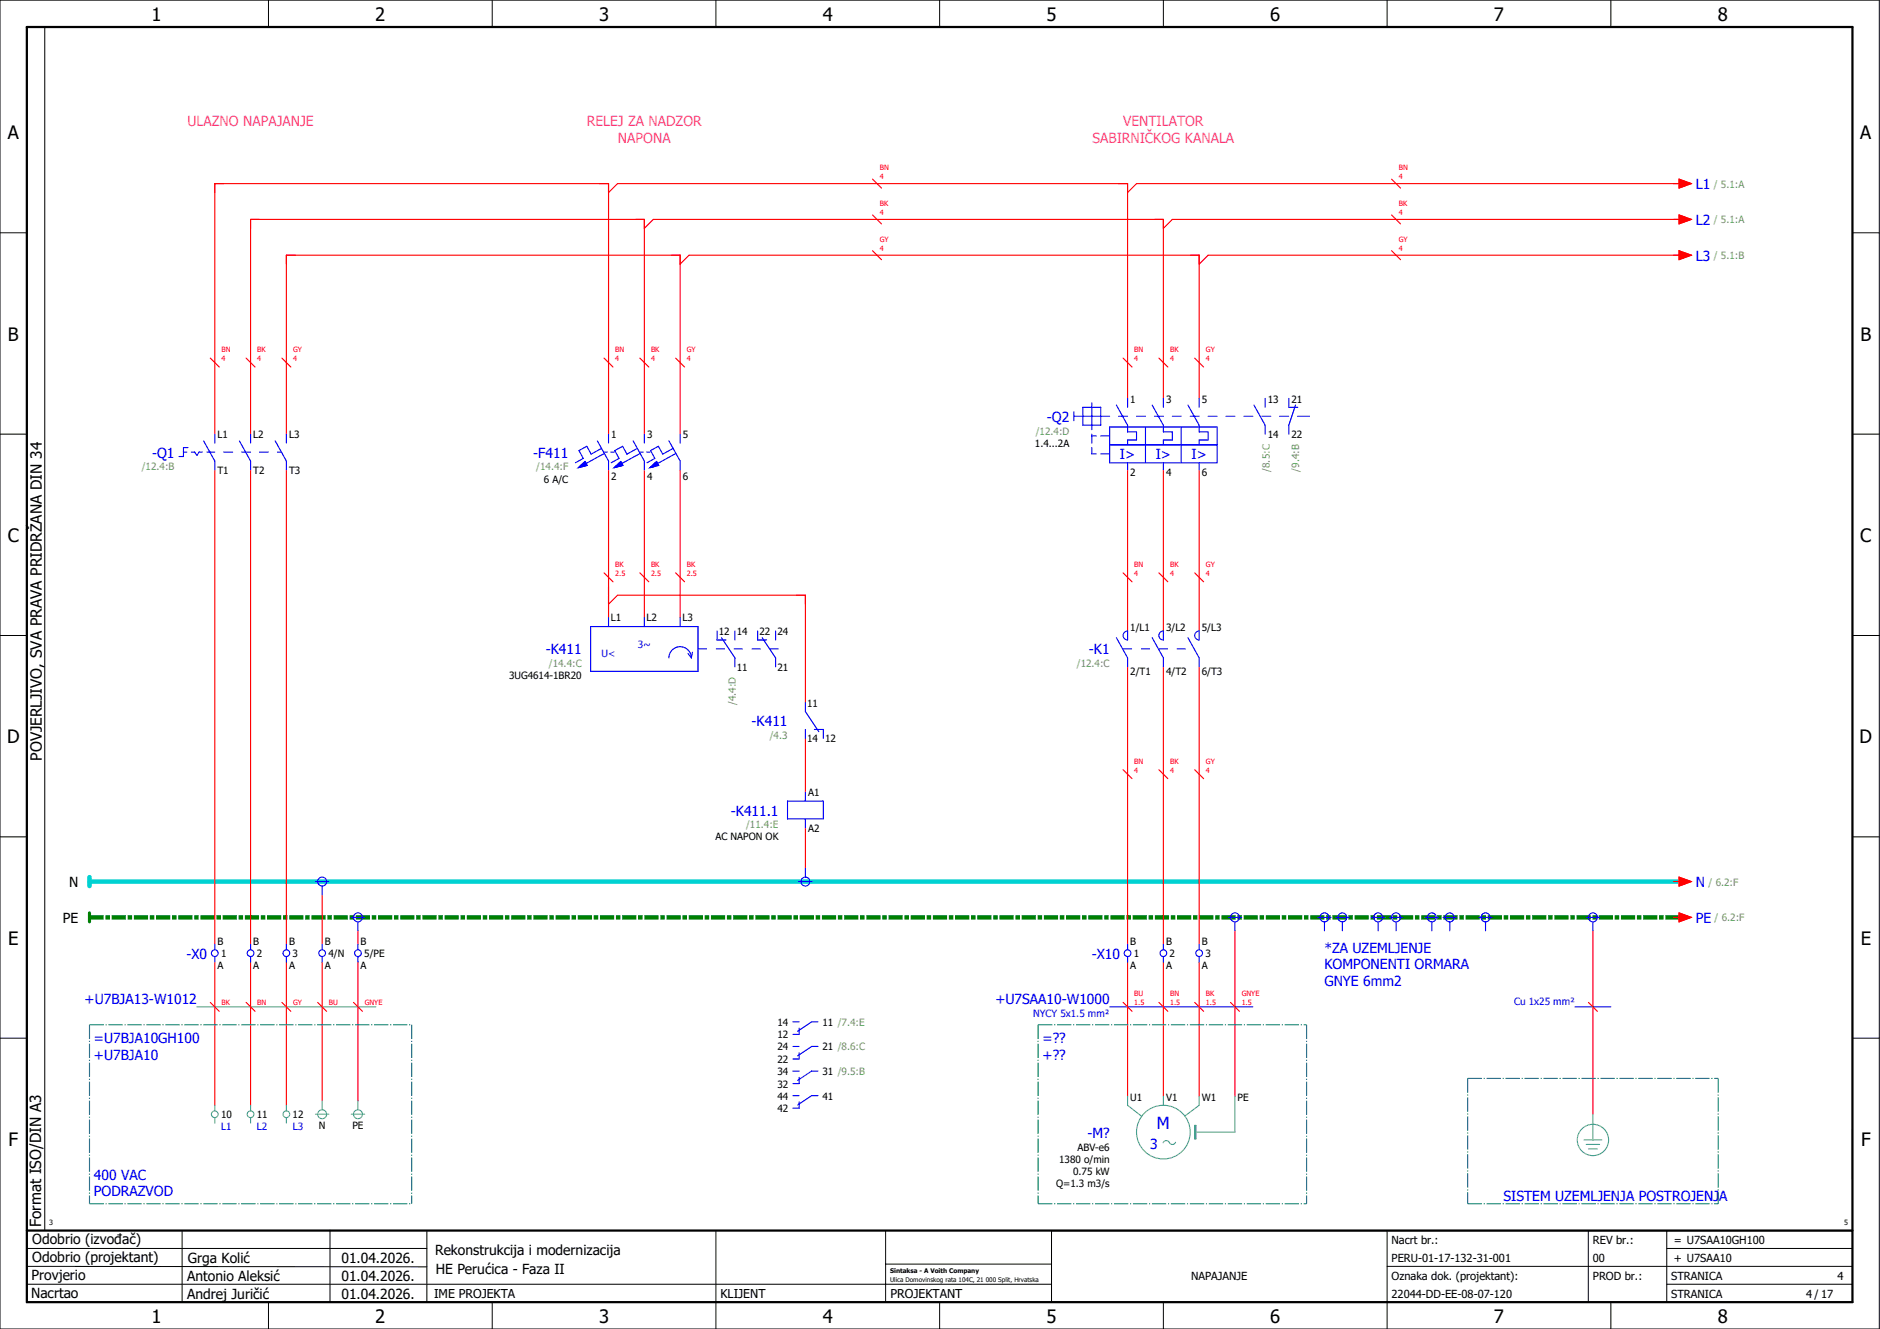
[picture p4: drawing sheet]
<svg xmlns="http://www.w3.org/2000/svg" width="420mm" height="297mm" viewBox="0 0 420 297" stroke-linecap="round" stroke-linejoin="round" font-family="sans-serif">
<g fill="none" stroke="#000" stroke-width=".22">
<path d="M0 0h420v297h-420zM10 6v269M60 0v6M110 0v6M160 0v6M210 0v6M260 0v6M310 0v6M360 0v6M0 52h6M414 52h6M0 97h6"/>
<path d="M414 97h6M0 142h6M414 142h6M414 176.3v87.4M0 187h6M414 187h6M0 232h6M414 232h6M6 279h89.4M40.7 275v16M73.7 274.9v16M95.4 275.1v16"/>
<path d="M160 275v22M197.9 275.1v16M310 275v22M355 275v16M372.5 279h41.5M372.5 275v16M414 275h-179v16M6 283l89.4 .1M6 287h229M60 291v6M110 291v6M197.9 282.5h37.1"/>
<path d="M210 291v6M260 291v6M310 283h104M360 291v6M372.5 287h41.5"/>
</g>
<path d="M6 6h408v285h-408zM6 275h408" fill="none" stroke="#000" stroke-width=".5"/>
<g fill="none" stroke="#f00" stroke-width=".25">
<path d="M136 43l2-2h114v48M144 51l2-2h114v40M152 59l2-2h114v32M195 40l2 2M195 48l2 2M195 56l2 2M311 40l2 2M311 48l2 2M311 56l2 2M375.2 40l2.8 1-2.8 1zM375.2 48l2.8 1-2.8 1zM375.2 56l2.8 1-2.8 1z"/>
<path d="M376 41h-122l-2 2M376 49h-114l-2 2M376 57h-106l-2 2M47 80l2 2M48 97v-56h88v56M55 80l2 2M56 97v-48h88v48M63 80l2 2M64 97v-40h88v40M135 80l2 2M143 80l2 2M151 80l2 2"/>
<path d="M251 80l2 2M259 80l2 2M267 80l2 2M48 105v106M56 105v106M64 105v106M136 105v33M144 105v33M152 105v33M252 105v36M260 105v36M268 105v36"/>
<path d="M135 128l2 2M136 135l2-2h42v24M143 128l2 2M151 128l2 2M251 128l2 2M259 128l2 2M267 128l2 2M252 149v62M260 149v62M268 149v62M180 165v12M251 172l2 2"/>
<path d="M259 172l2 2M267 172l2 2M180 185v9M374 197h1.2M375.2 196l2.8 1-2.8 1zM48 215v32M56 215v32M64 215v32M72 200v11M72 215v31M80 208v3M80 215v31"/>
<path d="M252 215v30M260 215v30M268 215v30M276 208v37M356 208v41M374 205h1.2M375.2 204l2.8 1-2.8 1zM47 224l2 2M55 224l2 2M63 224l2 2M71 224l2 2M79 224l2 2"/>
<path d="M251 224l2 2M259 224l2 2M267 224l2 2M275 224l2 2M355 224l2 2"/>
</g>
<path d="M20 197h356M20 196v2" fill="none" stroke="#00d2d2" stroke-width="1"/>
<path d="M20 205h356" fill="none" stroke="#008000" stroke-width="1" stroke-dasharray="3.2 .4 1 .4" stroke-linecap="butt"/>
<path d="M156 145h20M251 145h16" fill="none" stroke="#00f" stroke-width=".25" stroke-dasharray="2 2" stroke-linecap="butt"/>
<path d="M20 204v2" fill="none" stroke="#008000" stroke-width=".7"/>
<path d="M20 229h72M20 229v40M92 229v40M232 229h60M232 229v40M292 229v40M328 241h56M328 241v28M384 241v28M20 269h72M232 269h60M328 269h56" fill="none" stroke="#007f7f" stroke-width=".25" stroke-dasharray="3.2 .4 .3 .4" stroke-linecap="butt"/>
<g fill="none" stroke="#52a5a5" stroke-width=".25">
<path d="M44 225h40M48 247v1.3M48 249.8v1.2M56 247v1.3M56 249.8v1.2M64 247v1.3M64 249.8v1.2M70.5 249h3M72 246v2M78.5 249h3M80 246v2M252 245v2l3.2 2.5"/>
<path d="M259.9 255.4l.1-.2a.75 .75 0 0 1 1.4 .2M260 245v2M261.3 255.3a.75 .75 0 0 0 .7 .5 .75 .75 0 0 0 .7-.5M267 251.5h.2v3h-.2zM268 245v2l-3.2 2.4M276 245v8h-9M354 254.8h4M354.5 255.8h3M355 256.8h2M356 249v5.8"/>
<circle cx="48" cy="249" r=".75"/>
<circle cx="56" cy="249" r=".75"/>
<circle cx="64" cy="249" r=".75"/>
<circle cx="72" cy="249" r="1"/>
<circle cx="80" cy="249" r="1"/>
<circle cx="260" cy="253" r="6"/>
<circle cx="356" cy="254.8" r="3.5"/>
</g>
<g fill="none" stroke="#00f" stroke-width=".25">
<path d="M45.5 98.5l2.5 4.5v2M48 97v2M53.5 98.5l2.5 4.5v2M56 97v2M61.5 98.5l2.5 4.5v2M64 97v2M133.5 98.5l2.5 4.5v2M136 97v2M141.5 98.5l2.5 4.5v2M144 97v2M149.5 98.5l2.5 4.5v2M152 97v2"/>
<path d="M240 93h8M240 92v2M242 91h4v4h-4zM244 90v6M244 97v2M244 97.4h1M246 97.4h2M248 95.4h24v8h-24zM248 99.4h24M249.5 90.5l2.5 4.5v1.5h2v1.8h-2v1.1M250 93h2M252 89v2"/>
<path d="M254 93h2M256 95.4v8M257.5 90.5l2.5 4.5v1.5h2v1.8h-2v1.1M258 93h2M260 89v2M262 93h2M264 95.4v8M265.5 90.5l2.5 4.5v1.5h2v1.8h-2v1.1M266 93h2M268 89v2M270 93h2M274 93h2"/>
<path d="M278 93h2M280.2 90.5l2.5 4.5v2M282 93h2M282.7 89v2M286 93h2M288 89v2h2M289.5 90.5l-1.5 4.5v2M290 93h2.6M41 101h.7M42 100h-1v2h-1M42.7 101h.8l.5 .8 .5-.8h.8M46.2 101h1.8"/>
<path d="M50 101h2M54 101h2M58 101h2M62 101h.9M129.2 104.5l1.5-1.4 .5 .9zM134.4 100.2l-2.3 1.3-1-1.8-1.7 1 1 1.8-1.8 .9M135 101h.7M135.1 101.3l-4.1 2.3M136.5 101h.7M137.2 104.5l1.5-1.4 .5 .9zM142.4 100.2l-2.3 1.3-1-1.8-1.7 1 1 1.8-1.8 .9M143 101h.7"/>
<path d="M143.1 101.3l-4.1 2.3M144.5 101h.7M145.2 104.5l1.5-1.4 .5 .9zM150.4 100.2l-2.3 1.3-1-1.8-1.7 1 1 1.8-1.8 .9M151.1 101.3l-4.1 2.3M244 100v1.4h1M246 101.4h2M252 103.4v1.6M260 103.4v1.6M268 103.4v1.6M136 138v2M144 138v2"/>
<path d="M152 138v2M132 140h24v10h-24zM149.5 147a2.5 2.5 0 0 1 2.5-2.5 2.5 2.5 0 0 1 2.5 2.5M153.8 146l.7 1M154.7 145.8l-.2 1.2M160.3 141v2h1.9M161.3 142.5l3 4.5v2M164.3 141v2M169.3 141v2h2M170.3 142.5l3 4.5v2M173.3 141v2M180 157v2l3 4.5"/>
<path d="M249.5 142.5l2.5 4.5v2M251.3 141.3l.7-.3v2a1 1 0 0 1-.9-.6 1 1 0 0 1 .2-1.1zM257.5 142.5l2.5 4.5M259.3 141.3l.7-.3v2a1 1 0 0 1-.9-.6 1 1 0 0 1 .2-1.1zM260 147v2M265.5 142.5l2.5 4.5v2M267.3 141.3l.7-.3v2a1 1 0 0 1-.9-.6 1 1 0 0 1 .2-1.1zM176 179h8v4h-8zM180 163v2M180 177v2M182 163h2v2M70.5 197h3"/>
<path d="M72 198v2M178.5 197h3M180 183v2M180 194v2M48 211v1.3M48 213.8v1.2M56 211v1.3M56 213.8v1.2M64 211v1.3M64 213.8v1.2M72 211v1.3M72 213.8v1.2"/>
<path d="M78.5 205h3M80 206v2M80 211v1.3M80 213.8v1.2M252 211v1.3M252 213.8v1.2M260 211v1.3M260 213.8v1.2M268 211v1.3M268 213.8v1.2M274.5 205h3M276 206v2"/>
<path d="M294.5 205h3M296 206v2M298.5 205h3M300 206v2M306.5 205h3M308 206v2M310.5 205h3M312 206v2M318.5 205h3M320 206v2M322.5 205h3M324 206v2"/>
<path d="M330.5 205h3M332 206v2M354.5 205h3M356 206v2M177.2 228.4h1.4M177.2 233.9h1.4M177.2 239.4h1.4M178.6 229.8v1.4h-1.4M178.6 235.3v1.4h-1.4M182.8 228.4h-1.4l-3.1 2.1M182.8 233.9h-1.4l-3.1 2.1M182.8 239.4h-1.4l-3.1 2.1"/>
<path d="M248 225h32M352 225h8M177.2 244.9h1.4M178.6 240.8v1.4h-1.4M178.6 246.3v1.4h-1.4M182.8 244.9h-1.4l-3.1 2.1"/>
<circle cx="72" cy="197" r="1"/>
<circle cx="180" cy="197" r="1"/>
<circle cx="48" cy="213" r=".75"/>
<circle cx="56" cy="213" r=".75"/>
<circle cx="64" cy="213" r=".75"/>
<circle cx="72" cy="213" r=".75"/>
<circle cx="80" cy="213" r=".75"/>
<circle cx="80" cy="205" r="1"/>
<circle cx="252" cy="213" r=".75"/>
<circle cx="260" cy="213" r=".75"/>
<circle cx="268" cy="213" r=".75"/>
<circle cx="276" cy="205" r="1"/>
<circle cx="296" cy="205" r="1"/>
<circle cx="300" cy="205" r="1"/>
<circle cx="308" cy="205" r="1"/>
<circle cx="312" cy="205" r="1"/>
<circle cx="320" cy="205" r="1"/>
<circle cx="324" cy="205" r="1"/>
<circle cx="332" cy="205" r="1"/>
<circle cx="356" cy="205" r="1"/>
</g>
<g fill="#00f" stroke="#00f" stroke-width=".22">
<path d="M137.2 104.5l1.5-1.4 .5 .9z"/>
<path d="M145.2 104.5l1.5-1.4 .5 .9z"/>
<path d="M129.2 104.5l1.5-1.4 .5 .9z"/>
</g>
<path d="M267 251.5h.2v3h-.2z" fill="#52a5a5" stroke="#52a5a5" stroke-width=".22"/>
<g fill="#f00" stroke="#f00" stroke-width=".22">
<path d="M375.2 204l2.8 1-2.8 1z"/>
<path d="M375.2 40l2.8 1-2.8 1z"/>
<path d="M375.2 196l2.8 1-2.8 1z"/>
<path d="M375.2 48l2.8 1-2.8 1z"/>
<path d="M375.2 56l2.8 1-2.8 1z"/>
</g>
<g font-size="4.1">
<text x="33.9" y="4.7">1</text>
<text x="83.9" y="4.7">2</text>
<text x="133.9" y="4.7">3</text>
<text x="183.9" y="4.7">4</text>
<text x="233.9" y="4.7">5</text>
<text x="283.9" y="4.7">6</text>
<text x="333.9" y="4.7">7</text>
<text x="383.9" y="4.7">8</text>
<text x="1.8" y="31.2">A</text>
<text x="415.8" y="31.2">A</text>
<text x="1.8" y="76.2">B</text>
<text x="415.8" y="76.2">B</text>
<text x="1.8" y="121.2">C</text>
<text x="415.8" y="121.2">C</text>
<text x="1.6" y="166.2">D</text>
<text x="415.6" y="166.2">D</text>
<text x="1.8" y="211.2">E</text>
<text x="415.8" y="211.2">E</text>
<text x="1.9" y="256.2">F</text>
<text x="415.9" y="256.2">F</text>
<text x="33.9" y="295.7">1</text>
<text x="83.9" y="295.7">2</text>
<text x="133.9" y="295.7">3</text>
<text x="183.9" y="295.7">4</text>
<text x="233.9" y="295.7">5</text>
<text x="283.9" y="295.7">6</text>
<text x="333.9" y="295.7">7</text>
<text x="383.9" y="295.7">8</text>
</g>
<text font-size="3.7" fill="#00f" x="258.6" y="252.3">M</text>
<g font-size="3.4">
<text x="9.4" y="170" transform="rotate(-90 9.4 170)">POVJERLJIVO, SVA PRAVA PRIDRŽANA DIN 34</text>
<text x="9.2" y="274.3" transform="rotate(-90 9.2 274.3)">Format ISO/DIN A3</text>
</g>
<g font-size="3.1" fill="#f0f">
<text x="41.9" y="28.1">ULAZNO NAPAJANJE</text>
<text x="131.2" y="28.1">RELEJ ZA NADZOR</text>
<text x="251" y="28.1">VENTILATOR</text>
<text x="138.1" y="31.9">NAPONA</text>
<text x="244.1" y="31.9">SABIRNIČKOG KANALA</text>
</g>
<g font-size="3.1" fill="#00f">
<text x="379" y="42.3">L1</text>
<text x="379" y="50.3">L2</text>
<text x="379" y="58.3">L3</text>
<text x="234" y="94.3">-Q2</text>
<text x="34" y="102.3">-Q1</text>
<text x="119.2" y="102.3">-F411</text>
<text x="250.3" y="102.7">I&gt;</text>
<text x="258.3" y="102.7">I&gt;</text>
<text x="266.3" y="102.7">I&gt;</text>
<text x="122" y="146.3">-K411</text>
<text x="243.4" y="146.3">-K1</text>
<text x="168" y="162.3">-K411</text>
<text x="163.3" y="182.3">-K411.1</text>
<text x="379" y="198.3">N</text>
<text x="379" y="206.3">PE</text>
<text x="41.7" y="214.3">-X0</text>
<text x="244" y="214.3">-X10</text>
<text x="296" y="212.9">*ZA UZEMLJENJE</text>
<text x="296" y="216.6">KOMPONENTI ORMARA</text>
<text x="296" y="220.4">GNYE 6mm2</text>
<text x="18.9" y="224.4">+U7BJA13-W1012</text>
<text x="222.5" y="224.4">+U7SAA10-W1000</text>
<text x="21" y="233.1">=U7BJA10GH100</text>
<text x="233" y="233.1">=??</text>
<text x="21" y="236.9">+U7BJA10</text>
<text x="233" y="236.9">+??</text>
<text x="243" y="254.3">-M?</text>
<text x="257" y="256.8">3</text>
<text x="21" y="263.6">400 VAC</text>
<text x="21" y="267.4">PODRAZVOD</text>
<text x="336" y="268.4">SISTEM UZEMLJENJA POSTROJENJA</text>
</g>
<g font-size="3.1">
<text x="15.4" y="198.3">N</text>
<text x="14" y="206.3">PE</text>
<text x="7.2" y="278.1">Odobrio (izvođač)</text>
<text x="97.2" y="280.5">Rekonstrukcija i modernizacija</text>
<text x="7.1" y="286.1">Provjerio</text>
<text x="7.2" y="282.1">Odobrio (projektant)</text>
<text x="41.8" y="286.2">Antonio Aleksić</text>
<text x="42" y="282.3">Grga Kolić</text>
<text x="76.3" y="282.3">01.04.2026.</text>
<text x="76.3" y="286.3">01.04.2026.</text>
<text x="97.4" y="284.8">HE Perućica - Faza II</text>
<text x="6.9" y="290">Nacrtao</text>
<text x="41.8" y="290.3">Andrej Juričić</text>
<text x="76.3" y="290.3">01.04.2026.</text>
</g>
<g font-size="2.7">
<text x="97" y="290.1">IME PROJEKTA</text>
<text x="161" y="290.1">KLIJENT</text>
<text x="199" y="290.1">PROJEKTANT</text>
</g>
<g font-size="2.5">
<text x="311" y="278">Nacrt br.:</text>
<text x="356" y="278">REV br.:</text>
<text x="374.1" y="278">= U7SAA10GH100</text>
<text x="266.2" y="286">NAPAJANJE</text>
<text x="311" y="286">Oznaka dok. (projektant):</text>
<text x="311" y="282">PERU-01-17-132-31-001</text>
<text x="356" y="286">PROD br.:</text>
<text x="356" y="282">00</text>
<text x="373.5" y="286">STRANICA</text>
<text x="374.1" y="282.1">+ U7SAA10</text>
<text x="410.6" y="286">4</text>
<text x="311" y="290">22044-DD-EE-08-07-120</text>
<text x="373.5" y="290">STRANICA</text>
<text x="403.6" y="290">4 / 17</text>
</g>
<g font-size="2.2" fill="#7ca552">
<text x="383" y="41.9">/ 5.1:A</text>
<text x="383" y="49.9">/ 5.1:A</text>
<text x="383" y="57.9">/ 5.1:B</text>
<text x="231.5" y="97.1">/12.4:D</text>
<text x="31.7" y="105.2">/12.4:B</text>
<text x="119.9" y="105.2">/14.4:F</text>
<text x="283.8" y="105.4" transform="rotate(-90 283.8 105.4)">/8.5:C</text>
<text x="290.3" y="105.4" transform="rotate(-90 290.3 105.4)">/9.4:B</text>
<text x="122.7" y="149.2">/14.4:C</text>
<text x="240.7" y="149.2">/12.4:C</text>
<text x="164.4" y="157.6" transform="rotate(-90 164.4 157.6)">/4.4:D</text>
<text x="172" y="165.2">/4.3</text>
<text x="166.8" y="185.2">/11.4:E</text>
<text x="381.8" y="197.9">/ 6.2:F</text>
<text x="383.2" y="205.9">/ 6.2:F</text>
</g>
<g font-size="2.2">
<text x="252.6" y="90">1</text>
<text x="260.6" y="90">3</text>
<text x="268.6" y="90">5</text>
<text x="283.3" y="90">13</text>
<text x="288.6" y="90">21</text>
<text x="48.6" y="98">L1</text>
<text x="56.6" y="98">L2</text>
<text x="64.6" y="98">L3</text>
<text x="136.6" y="98">1</text>
<text x="144.6" y="98">3</text>
<text x="152.6" y="98">5</text>
<text x="231.3" y="99.8">1.4...2A</text>
<text x="283.3" y="97.9">14</text>
<text x="288.6" y="97.9">22</text>
<text x="48.6" y="105.9">T1</text>
<text x="56.6" y="105.9">T2</text>
<text x="64.6" y="105.9">T3</text>
<text x="121.5" y="107.9">6 A/C</text>
<text x="136.6" y="107.3">2</text>
<text x="144.6" y="107.3">4</text>
<text x="152.6" y="107.3">6</text>
<text x="252.6" y="106.3">2</text>
<text x="260.6" y="106.3">4</text>
<text x="268.6" y="106.3">6</text>
<text x="136.5" y="138.8">L1</text>
<text x="144.5" y="138.8">L2</text>
<text x="152.5" y="138.8">L3</text>
<text x="160.7" y="142">12</text>
<text x="164.6" y="142">14</text>
<text x="169.7" y="142">22</text>
<text x="173.7" y="142">24</text>
<text x="252.6" y="141">1/L1</text>
<text x="260.6" y="141">3/L2</text>
<text x="268.6" y="141">5/L3</text>
<text x="164.6" y="149.9">11</text>
<text x="173.7" y="149.9">21</text>
<text x="113.8" y="151.9">3UG4614-1BR20</text>
<text x="252.6" y="150.9">2/T1</text>
<text x="260.6" y="150.9">4/T2</text>
<text x="268.6" y="150.9">6/T3</text>
<text x="180.4" y="158">11</text>
<text x="180.4" y="165.9">14</text>
<text x="184.4" y="165.9">12</text>
<text x="180.6" y="178">A1</text>
<text x="180.6" y="185.9">A2</text>
<text x="159.9" y="187.9">AC NAPON OK</text>
<text x="48.6" y="211.2">B</text>
<text x="49.4" y="213.9">1</text>
<text x="56.6" y="211.2">B</text>
<text x="57.4" y="213.9">2</text>
<text x="64.6" y="211.2">B</text>
<text x="65.4" y="213.9">3</text>
<text x="72.6" y="211.2">B</text>
<text x="73.4" y="213.9">4/N</text>
<text x="80.6" y="211.2">B</text>
<text x="81.4" y="213.9">5/PE</text>
<text x="252.6" y="211.2">B</text>
<text x="253.4" y="213.9">1</text>
<text x="260.6" y="211.2">B</text>
<text x="261.4" y="213.9">2</text>
<text x="268.6" y="211.2">B</text>
<text x="269.4" y="213.9">3</text>
<text x="48.6" y="216.7">A</text>
<text x="56.6" y="216.7">A</text>
<text x="64.6" y="216.7">A</text>
<text x="72.6" y="216.7">A</text>
<text x="80.6" y="216.7">A</text>
<text x="252.6" y="216.7">A</text>
<text x="260.6" y="216.7">A</text>
<text x="268.6" y="216.7">A</text>
<text x="173.8" y="232.1">12</text>
<text x="173.8" y="229.3">14</text>
<text x="183.8" y="229.3">11 /7.4:E</text>
<text x="173.8" y="237.6">22</text>
<text x="173.8" y="234.8">24</text>
<text x="183.8" y="234.8">21 /8.6:C</text>
<text x="173.8" y="243.1">32</text>
<text x="173.8" y="240.3">34</text>
<text x="173.8" y="245.8">44</text>
<text x="183.8" y="240.3">31 /9.5:B</text>
<text x="183.8" y="245.8">41</text>
<text x="252.6" y="246">U1</text>
<text x="260.6" y="246">V1</text>
<text x="268.6" y="246">W1</text>
<text x="276.6" y="246">PE</text>
<text x="49.4" y="249.9">10</text>
<text x="57.4" y="249.9">11</text>
<text x="65.4" y="249.9">12</text>
<text x="173.8" y="248.6">42</text>
<text x="71.3" y="252.3">N</text>
<text x="78.8" y="252.3">PE</text>
<text x="240.8" y="257.2">ABV-e6</text>
<text x="236.7" y="259.9">1380 o/min</text>
<text x="239.8" y="262.6">0.75 kW</text>
<text x="236" y="265.3">Q=1.3 m3/s</text>
</g>
<g font-size="2.2" fill="#00f">
<text x="134.5" y="146.9">U&lt;</text>
<text x="142.6" y="144.9">3~</text>
<text x="230.9" y="227.3">NYCY 5x1.5 mm²</text>
<text x="338.4" y="224.6">Cu 1x25 mm²</text>
<text x="49.4" y="252.6">L1</text>
<text x="57.4" y="252.6">L2</text>
<text x="65.4" y="252.6">L3</text>
</g>
<g font-size="1.6" fill="#f00">
<text x="196.6" y="40">4</text>
<text x="196.6" y="38">BN</text>
<text x="312.6" y="40">4</text>
<text x="312.6" y="38">BN</text>
<text x="196.6" y="48">4</text>
<text x="196.6" y="46">BK</text>
<text x="312.6" y="48">4</text>
<text x="312.6" y="46">BK</text>
<text x="196.6" y="56">4</text>
<text x="196.6" y="54">GY</text>
<text x="312.6" y="56">4</text>
<text x="312.6" y="54">GY</text>
<text x="49.5" y="80.7">4</text>
<text x="49.5" y="78.8">BN</text>
<text x="57.5" y="80.7">4</text>
<text x="57.5" y="78.8">BK</text>
<text x="65.5" y="80.7">4</text>
<text x="65.5" y="78.8">GY</text>
<text x="137.5" y="80.7">4</text>
<text x="137.5" y="78.8">BN</text>
<text x="145.5" y="80.7">4</text>
<text x="145.5" y="78.8">BK</text>
<text x="153.5" y="80.7">4</text>
<text x="153.5" y="78.8">GY</text>
<text x="253.5" y="80.7">4</text>
<text x="253.5" y="78.8">BN</text>
<text x="261.5" y="80.7">4</text>
<text x="261.5" y="78.8">BK</text>
<text x="269.5" y="80.7">4</text>
<text x="269.5" y="78.8">GY</text>
<text x="137.5" y="128.7">2.5</text>
<text x="137.5" y="126.8">BK</text>
<text x="145.5" y="128.7">2.5</text>
<text x="145.5" y="126.8">BK</text>
<text x="153.5" y="128.7">2.5</text>
<text x="153.5" y="126.8">BK</text>
<text x="253.5" y="128.7">4</text>
<text x="253.5" y="126.8">BN</text>
<text x="261.5" y="128.7">4</text>
<text x="261.5" y="126.8">BK</text>
<text x="269.5" y="128.7">4</text>
<text x="269.5" y="126.8">GY</text>
<text x="253.5" y="172.7">4</text>
<text x="253.5" y="170.8">BN</text>
<text x="261.5" y="172.7">4</text>
<text x="261.5" y="170.8">BK</text>
<text x="269.5" y="172.7">4</text>
<text x="269.5" y="170.8">GY</text>
<text x="49.5" y="224.5">BK</text>
<text x="57.5" y="224.5">BN</text>
<text x="65.5" y="224.5">GY</text>
<text x="73.5" y="224.5">BU</text>
<text x="81.5" y="224.5">GNYE</text>
<text x="253.5" y="224.5">1.5</text>
<text x="253.5" y="222.6">BU</text>
<text x="261.5" y="224.5">1.5</text>
<text x="261.5" y="222.6">BN</text>
<text x="269.5" y="224.5">1.5</text>
<text x="269.5" y="222.6">BK</text>
<text x="277.5" y="224.5">1.5</text>
<text x="277.5" y="222.6">GNYE</text>
</g>
<g font-size="1.6">
<text x="11" y="273.7">3</text>
<text x="412.1" y="273.7">5</text>
</g>
<g font-size="1.4">
<text x="198.9" y="284.4">Sintaksa - A Voith Company</text>
<text x="198.9" y="286.4">Ulica Domovinskog rata 104C, 21 000 Split, Hrvatska</text>
</g>
</svg>
